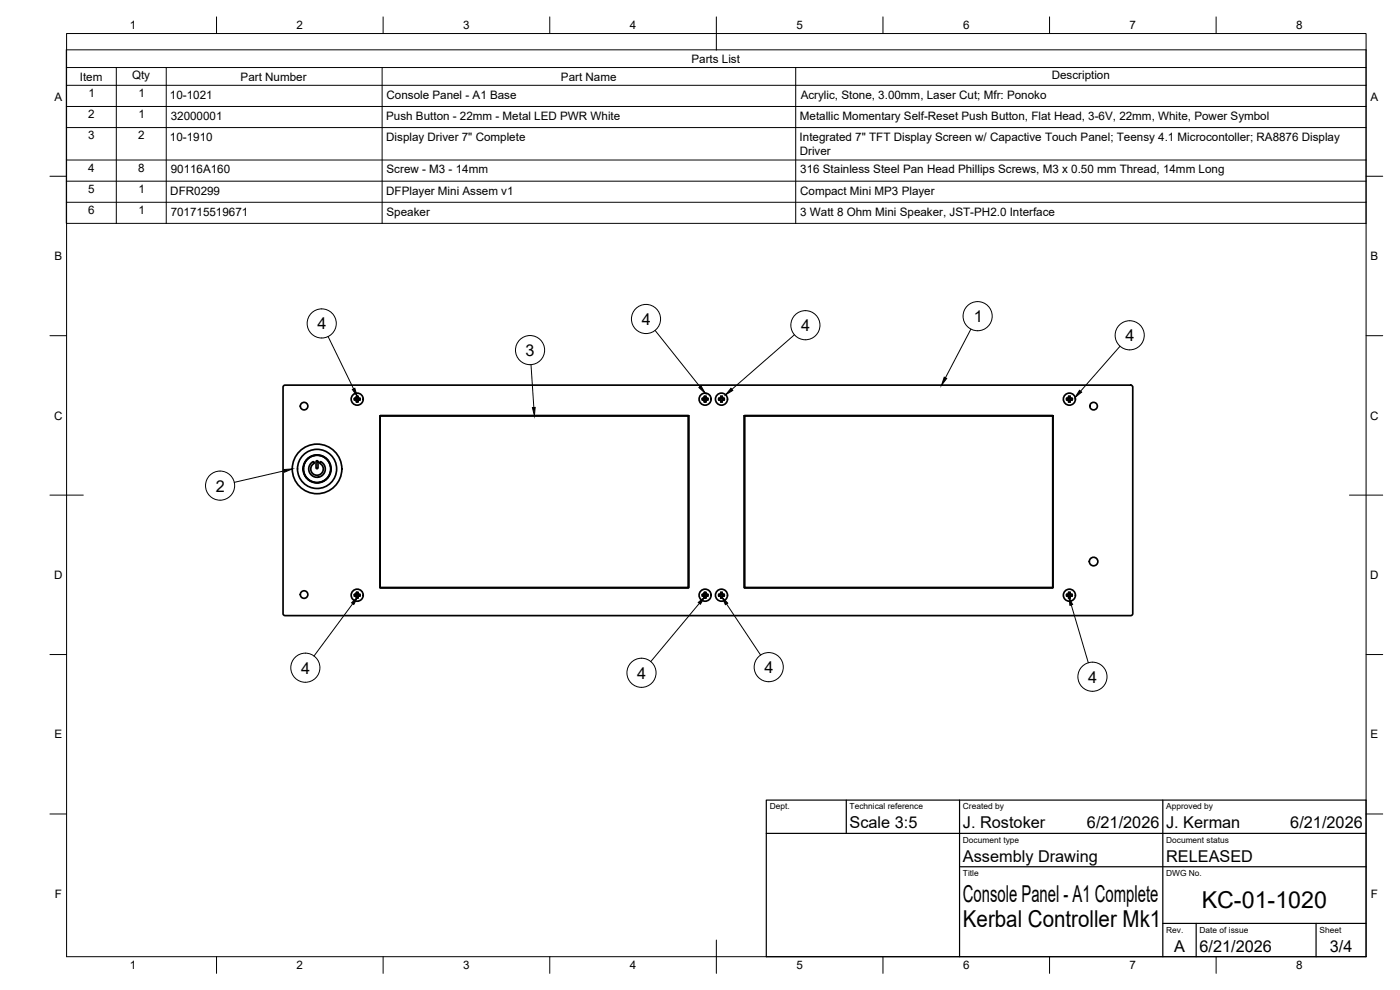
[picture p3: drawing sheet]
<svg xmlns="http://www.w3.org/2000/svg" width="420mm" height="297mm" viewBox="0 0 420 297" stroke-linecap="round" stroke-linejoin="round" font-family="sans-serif">
<!-- layer: Visible -->
<g fill="none" stroke="#000" stroke-width=".51">
<path d="M85 115.8l.5-.2h254l.5 .5-.1 68.2-.5 .4h-254l-.5-.5zM106.4 120h.4M106.4 119.5v.5M106.7 119.6v.3M106.7 119.9l.3 .1 .1 .3M106.7 119.9l-.3 .1M106.7 119.5l.1 .1M106.8 119.5h-.4M106.8 120h.1M106.8 119.9l-.1 .1M106.9 119.5h.1M106.9 119.4l-.1 .1"/>
<path d="M107 119.3h.1M107 119.3l-.1 .2M107 118.9h.4M107 118.9l.1 .3M107 120l-.1 .1M107 118.9v.4M107.1 119.2l-.3 .4-.4-.1M107.1 119.2h.2M107.3 119.3l.2 .2M107.4 118.9v.4M107.4 120l.1 .1M107.4 119.3l.1 .2"/>
<path d="M107.5 119.4l.2 .1M107.6 119.9h.1M107.6 119.5h.4M107.7 119.5h-.3M107.7 120h-.2M107.7 119.9l.3 .1M107.7 119.6v.3M108 119.5v.5M108 120h-.4M108 119.5l-.4 .1M210.8 120h.4M210.8 119.5v.5"/>
<path d="M211.1 119.9l.3 .1 .1 .3M211.1 119.9l-.3 .1M211.1 119.6v.3M211.2 119.5v.1M211.2 119.5h-.4M211.2 119.5h.2M211.2 119.9v.1M211.4 118.9l.1 .3M211.4 119.3h.1M211.4 118.9v.4M211.4 119.3l-.1 .2M211.4 118.9h.4l-.1 .4 .2 .2"/>
<path d="M211.4 120h-.2M211.5 119.2l-.3 .4-.4-.1M211.5 119.2h.2M211.7 119.3l.2 .2M211.8 120l.1 .1M211.8 118.9l.1 .4M211.9 119.4l.2 .1M212 119.9h.2M212 119.5h-.2M212.1 120h-.2M212.1 119.5h.3M212.2 119.9l.2 .1"/>
<path d="M212.2 119.6v.3M212.4 119.5l-.4 .1M212.4 119.5v.5M212.4 120h-.3M215.7 120h.4M215.7 119.5v.5M216 119.6v.3M216 119.9l.3 .1 .1 .3M216 119.9l-.3 .1M216.1 119.5v.1M216.1 119.5h-.4M216.1 120h.1"/>
<path d="M216.1 119.9v.1M216.2 119.5h.1M216.2 119.4l-.1 .1M216.3 119.3h.1M216.3 119.3l-.1 .2M216.3 118.9h.5M216.3 118.9l.1 .3M216.3 120l-.1 .1M216.3 118.9v.4M216.4 119.2l-.3 .4-.4-.1M216.4 119.2h.3M216.7 119.3l.1 .2"/>
<path d="M216.7 118.9l.1 .4M216.7 120l.1 .1M216.8 118.9v.4M216.8 119.3v.2M216.8 119.4l.2 .1M217 119.9h.1M217 119.5h.4M217 119.5h-.3M217 120h-.2M217.1 119.9l.3 .1M217.1 119.6v.3M217.4 119.5v.5"/>
<path d="M217.4 120h-.4M217.4 119.5l-.4 .1M320.4 119.9l.3 .1 .1 .3M320.4 119.9l-.3 .1M320.4 119.6v.3M320.5 119.5v.1M320.5 119.5l-.4 .2v.3h.4M320.5 120l.2 .2M320.5 119.9v.1M320.6 119.5h.1M320.7 118.9l.1 .3M320.7 119.3l-.2 .2"/>
<path d="M320.7 120l-.1 .1M320.8 119.2l-.3 .4-.4-.1M320.8 119.2h.3M321.1 120l.1 .2M321.2 118.9v.4M321.2 118.9h-.5l.1 .4M321.2 119.3l-.1 .2v-.2M321.2 119.4l.6 .3v.3h-.6M321.4 119.9h.1M321.4 119.5h-.3M321.5 119.9l.3 .1M321.5 119.6v.3"/>
<path d="M321.8 119.5l-.4 .1M93.3 139.1l.1-.2a.48 .48 0 0 1 .4-.4 .48 .48 0 0 1 .5 .4l-.9 1-.1 1.3 .8 1.1 1.3 .3 1-.5 .6-1-.2-1.3-.9-.9 .4-.4a2.38 2.38 0 0 1 1.3 2l-.2 1.3-.9 1-1.1 .4-1.2-.2-1-.7-.4-.9-.1-1.1zM94.9 138.4l.3-.2 .2 .3v1.9l-.2 .2-.4-.2zM106.9 120.1l.1 .1M107 120.6h.4M107 120.2v.4M107.1 120.3l-.1 .3M107.1 120.2h-.1M107.1 120.3h.2M107.3 120.2h.1M107.4 120.2v.4M107.5 120.1l-.1 .1"/>
<path d="M107.7 120l-.4 .2 .1 .4M114.1 124.7h92.6v51.6h-92.6zM114.1 124.7h92.5v51.6h-92.5zM211.3 120.1l.1 .1M211.4 120.2v.4M211.5 120.3l-.1 .3M211.5 120.2h-.1M211.5 120.3h.2M211.7 120.3l.1 .3h-.4M211.9 120.2l-.1 .4M211.9 120.1l-.2 .1M212 120h-.2l-.1 .3"/>
<path d="M216.2 120.1l.1 .1M216.3 120.6h.5M216.3 120.2v.4M216.4 120.3l-.1 .3M216.4 120.2h-.1M216.4 120.3h.3M216.7 120.3v.3M216.7 120.2h.1M216.8 120.2v.4M216.8 120.1v.1M217 120h-.3v.3M223.4 124.7h92.6v51.6h-92.6z"/>
<path d="M320.8 120.3l-.1 .3M320.8 120.2l-.1 .4h.5M320.8 120.3h.3M321.1 120.3l.1 .3M321.1 120.2h.1M321.2 120.2v.4M321.4 120h-.3v.3M106.4 178.8h.4M106.4 178.4v.4M106.7 178.5v.2M106.7 178.7l.3 .1 .1 .3M106.7 178.7l-.3 .1"/>
<path d="M106.7 178.4l.1 .1M106.8 178.3h-.4M106.8 178.8l.1 .1M106.8 178.7l-.1 .1M106.9 178.3l.1 .1M106.9 178.3h-.1M106.9 178.9l.1 .1M107 178.1h.1M107 178.1l-.1 .2M107 179.4h.4M107 177.8h.4M107 177.7l.1 .3"/>
<path d="M107 178.8l-.1 .1M107 179v.4M107 177.8v.3M107.1 179.1l-.1 .3M107.1 178l-.3 .5-.4-.1M107.1 179h-.1M107.1 179.1h.2M107.1 178h.2M107.3 178.1l.2 .2M107.3 179h.1M107.4 177.7v.4M107.4 178.4h.3"/>
<path d="M107.4 178.8l.1 .1M107.4 177.8v.3M107.4 179v.4M107.4 178.1l.1 .2M107.5 178.9l-.1 .1M107.5 178.3h.2M107.6 178.7h.1M107.6 178.3h.4M107.7 178.8l-.4 .2 .1 .4M107.7 178.8l-.2 .1M107.7 178.7l.3 .1M107.7 178.5v.2"/>
<path d="M108 178.4v.4M108 178.8h-.4M108 178.4l-.4 .1M210.8 178.8h.4M210.8 178.4v.4M211.1 178.7l.3 .1 .1 .3M211.1 178.7l-.3 .1M211.1 178.5v.2M211.2 178.4v.1M211.2 178.3h-.4M211.2 178.3l.2 .1M211.2 178.7v.1"/>
<path d="M211.3 178.9l.1 .1M211.4 177.7l.1 .3M211.4 178.1h.1M211.4 179v.4M211.4 177.8v.3M211.4 178.1l-.1 .2M211.4 177.8h.4l-.1 .3 .2 .2M211.4 178.8h-.2M211.5 179.1l-.1 .3M211.5 178l-.3 .5-.4-.1M211.5 179h-.1M211.5 179.1h.2"/>
<path d="M211.5 178h.2M211.7 179.1l.1 .3h-.4M211.7 178.1l.2 .2M211.8 178.4h.2M211.8 178.8l.1 .1M211.8 177.8l.1 .3M211.9 179l-.1 .4M211.9 178.9l-.2 .1M211.9 178.3h.2M212 178.7h.2M212 178.8h-.2l-.1 .3M212.1 178.8l-.2 .1"/>
<path d="M212.1 178.3h.3M212.2 178.7l.2 .1M212.2 178.5v.2M212.4 178.4l-.4 .1M212.4 178.4v.4M212.4 178.8h-.3M215.7 178.8h.4M215.7 178.4v.4M216 178.5v.2M216 178.7l.3 .1 .1 .3M216 178.7l-.3 .1M216.1 178.4v.1"/>
<path d="M216.1 178.3h-.4M216.1 178.8l.1 .1M216.1 178.7v.1M216.2 178.3l.1 .1M216.2 178.3h-.1M216.2 178.9l.1 .1M216.3 178.1h.1M216.3 178.1l-.1 .2M216.3 179.4h.5M216.3 177.8h.5M216.3 177.7l.1 .3M216.3 178.8l-.1 .1"/>
<path d="M216.3 179v.4M216.3 177.8v.3M216.4 179.1l-.1 .3M216.4 178l-.3 .5-.4-.1M216.4 179h-.1M216.4 179.1h.3M216.4 178h.3M216.7 179.1v.3M216.7 178.1l.1 .2M216.7 179h.1M216.7 177.7l.1 .4M216.7 178.4h.3"/>
<path d="M216.7 178.8l.1 .1M216.8 177.8v.3M216.8 179v.4M216.8 178.1v.2M216.8 178.9v.1M216.8 178.3h.2M217 178.7h.1M217 178.3h.4M217 178.8h-.3v.3M217 178.8l-.2 .1M217.1 178.7l.3 .1M217.1 178.5v.2"/>
<path d="M217.4 178.4v.4M217.4 178.8h-.4M217.4 178.4l-.4 .1M320.4 178.7l.3 .1 .1 .3M320.4 178.7l-.3 .1M320.4 178.5v.2M320.5 178.4v.1M320.5 178.3l-.4 .2v.3h.4M320.5 178.8l.2 .2M320.5 178.7v.1M320.6 178.3l.1 .1M320.7 177.7l.1 .3"/>
<path d="M320.7 178.1l-.2 .2M320.7 178.8l-.1 .1M320.8 179.1l-.1 .3M320.8 179l-.1 .4h.5M320.8 178l-.3 .5-.4-.1M320.8 179.1h.3M320.8 178h.3M321.1 179.1l.1 .3M321.1 179h.1M321.1 178.8l.1 .2M321.1 178.4h.3M321.2 177.7v.4"/>
<path d="M321.2 177.8h-.5l.1 .3M321.2 178.1l-.1 .3v-.3M321.2 177.8v.3M321.2 179v.4M321.2 178.3l.6 .2v.3l-.6 .1M321.4 178.7h.1M321.4 178.8h-.3v.3M321.5 178.7l.3 .1M321.5 178.5v.2M321.8 178.4l-.4 .1"/>
<circle cx="107.2" cy="119.8" r="1.81"/>
<circle cx="211.6" cy="119.8" r="1.81"/>
<circle cx="216.5" cy="119.8" r="1.81"/>
<circle cx="320.9" cy="119.8" r="1.81"/>
<circle cx="91.3" cy="121.9" r="1.13"/>
<circle cx="328.2" cy="121.9" r="1.13"/>
<circle cx="95.2" cy="140.7" r="7.4"/>
<circle cx="95.2" cy="140.7" r="4.1"/>
<circle cx="95.2" cy="140.7" r="4.2"/>
<circle cx="95.2" cy="140.7" r="5.9"/>
<circle cx="91.3" cy="178.4" r="1.13"/>
<circle cx="107.2" cy="178.6" r="1.81"/>
<circle cx="211.6" cy="178.6" r="1.81"/>
<circle cx="216.5" cy="178.6" r="1.81"/>
<circle cx="320.9" cy="178.6" r="1.81"/>
<circle cx="328.2" cy="168.5" r="1.28"/>
</g>
<!-- layer: BORDER -->
<g fill="none" stroke="#000" stroke-width=".3">
<path d="M20 10.1h390v276.9h-390zM65 5.1v5M115 5.1v5M165 5.1v5M215 5.1v10M265 5.1v5M315 5.1v5M365 5.1v5M15 52.9h5M410 52.9h5M15 100.7h5M410 100.7h5"/>
<path d="M15 148.6h10M405 148.6h10M15 196.4h5M410 196.4h5M15 244.2h5M410 244.2h5M65 287v5M115 287v5M165 287v5M215 282.1v9.9M265 287v5M315 287v5"/>
<path d="M365 287v5"/>
</g>
<!-- layer: TITLEBLOCK -->
<path d="M230 240.1h180v46.9h-180zM230 250h180M254 240.1v9.9M288 240.1v46.9M349 240.1v46.9M288 260.1h122M349 277.1h61M359 277.1v9.9M395 277.1v9.9" fill="none" stroke="#000" stroke-width=".36"/>
<!-- layer: Parts Lists -->
<path d="M19.9 15h390.1v52h-390.1zM19.9 20.3h390.1M19.9 25.6h390.1M19.9 31.9h390.1M19.9 38.3h390.1M34.9 20.3v46.7M49.9 20.3v46.7M114.7 20.3v46.7M238.8 20.3v46.7M19.9 48h390.1M19.9 54.4h390.1M19.9 60.7h390.1" fill="none" stroke="#000" stroke-width=".3"/>
<!-- layer: Balloons -->
<g fill="none" stroke="#000" stroke-width=".3">
<circle cx="96.6" cy="97" r="4.4"/>
<circle cx="193.9" cy="95.7" r="4.4"/>
<circle cx="241.7" cy="97.6" r="4.4"/>
<circle cx="293.4" cy="94.9" r="4.4"/>
<circle cx="159.1" cy="105" r="4.4"/>
<circle cx="339" cy="100.6" r="4.4"/>
<circle cx="66.1" cy="145.7" r="4.4"/>
<circle cx="91.6" cy="200.3" r="4.4"/>
<circle cx="192.5" cy="201.9" r="4.4"/>
<circle cx="230.7" cy="200.2" r="4.4"/>
<circle cx="327.9" cy="203" r="4.4"/>
</g>
<!-- layer: 0 -->
<path d="M105.7 116.8l.8-.3 .7 2.4zM209.7 116.3l.7-.5 1.2 2.2zM219.4 116.5l.5 .6-2.1 1.4zM283.4 113.2l.7 .3-1.5 2.1zM324 117.1l.6 .6-2 1.5zM159.8 122.3l.8-.1-.2 2.6zM85.2 140.9l2.5-.2-2.3 1zM105.5 180.9l1.8-1.8-1.1 2.3zM209.5 180.8l2-1.7-1.3 2.2zM216.7 179.1l1.7 1.9-.7 .4zM320.8 179.1l1.1 2.3-.8 .2z" fill="#000" stroke="#000" stroke-width=".3"/>
<path d="M196.6 99.1l13.5 16.9M291.4 98.7l-7.7 14.7M98.5 101l7.6 15.7M159.4 109.4l.8 12.9M238.4 100.5l-18.8 16.3M336.1 103.9l-11.8 13.5M85.3 141.3l-15 3.4M105.9 181.1l-11.7 15.7M209.9 181l-14.6 17.5M218 181.2l10.3 15.3M321.5 181.5l5.1 17.4" fill="none" stroke="#000" stroke-width=".3"/>
<g font-size="7">
<text x="289" y="270.6">Console Panel - A1 Complete</text>
<text x="360.6" y="272.3">KC-01-1020</text>
<text x="289" y="278.1">Kerbal Controller Mk1</text>
</g>
<g font-size="4.9">
<text x="95.3" y="98.8">4</text>
<text x="192.6" y="97.5">4</text>
<text x="240.4" y="99.3">4</text>
<text x="292.2" y="96.6">1</text>
<text x="157.7" y="106.8">3</text>
<text x="337.8" y="102.4">4</text>
<text x="64.7" y="147.5">2</text>
<text x="90.4" y="202.1">4</text>
<text x="191.2" y="203.6">4</text>
<text x="229.4" y="201.9">4</text>
<text x="326.6" y="204.8">4</text>
<text x="255" y="248.5">Scale 3:5</text>
<text x="289" y="248.5">J. Rostoker</text>
<text x="326.2" y="248.5">6/21/2026</text>
<text x="350" y="248.5">J. Kerman</text>
<text x="387.2" y="248.5">6/21/2026</text>
<text x="289" y="258.6">Assembly Drawing</text>
<text x="350" y="258.6">RELEASED</text>
<text x="352.3" y="285.7">A</text>
<text x="360" y="285.5">6/21/2026</text>
<text x="399.1" y="285.7">3/4</text>
</g>
<g font-size="3.5">
<text x="39" y="8.8">1</text>
<text x="89" y="8.8">2</text>
<text x="139" y="8.8">3</text>
<text x="189" y="8.8">4</text>
<text x="239" y="8.8">5</text>
<text x="289" y="8.8">6</text>
<text x="339" y="8.8">7</text>
<text x="389" y="8.8">8</text>
<text x="39.6" y="23.8">Qty</text>
<text x="207.5" y="18.8">Parts List</text>
<text x="315.6" y="23.8">Description</text>
<text x="23.9" y="24.2">Item</text>
<text x="26.6" y="29.1">1</text>
<text x="41.6" y="29.1">1</text>
<text x="51" y="29.6">10-1021</text>
<text x="72.2" y="24.2">Part Number</text>
<text x="116" y="29.6">Console Panel - A1 Base</text>
<text x="168.3" y="24.2">Part Name</text>
<text x="240.3" y="29.6">Acrylic, Stone, 3.00mm, Laser Cut; Mfr: Ponoko</text>
<text x="16.3" y="30.2">A</text>
<text x="26.5" y="35.4">2</text>
<text x="41.6" y="35.4">1</text>
<text x="51.2" y="35.9">32000001</text>
<text x="115.9" y="35.9">Push Button - 22mm - Metal LED PWR White</text>
<text x="240.1" y="36">Metallic Momentary Self-Reset Push Button, Flat Head, 3-6V, 22mm, White, Power Symbol</text>
<text x="411.3" y="30.2">A</text>
<text x="26.4" y="41.8">3</text>
<text x="41.5" y="41.8">2</text>
<text x="51" y="42.3">10-1910</text>
<text x="115.9" y="42.3">Display Driver 7&quot; Complete</text>
<text x="240" y="42.3">Integrated 7&quot; TFT Display Screen w/ Capactive Touch Panel; Teensy 4.1 Microcontoller; RA8876 Display</text>
<text x="240" y="46.5">Driver</text>
<text x="26.5" y="51.5">4</text>
<text x="41.4" y="51.5">8</text>
<text x="51.2" y="52">90116A160</text>
<text x="116" y="52.1">Screw - M3 - 14mm</text>
<text x="240.2" y="52.1">316 Stainless Steel Pan Head Phillips Screws, M3 x 0.50 mm Thread, 14mm Long</text>
<text x="26.4" y="57.9">5</text>
<text x="41.6" y="57.9">1</text>
<text x="51.1" y="58.4">DFR0299</text>
<text x="115.9" y="58.4">DFPlayer Mini Assem v1</text>
<text x="240.1" y="58.4">Compact Mini MP3 Player</text>
<text x="26.4" y="64.2">6</text>
<text x="41.6" y="64.2">1</text>
<text x="51.2" y="64.7">701715519671</text>
<text x="116" y="64.7">Speaker</text>
<text x="240.2" y="64.7">3 Watt 8 Ohm Mini Speaker, JST-PH2.0 Interface</text>
<text x="16.3" y="78">B</text>
<text x="411.3" y="78">B</text>
<text x="16.2" y="125.9">C</text>
<text x="411.2" y="125.9">C</text>
<text x="16.2" y="173.7">D</text>
<text x="411.2" y="173.7">D</text>
<text x="16.3" y="221.6">E</text>
<text x="411.3" y="221.6">E</text>
<text x="16.4" y="269.4">F</text>
<text x="411.4" y="269.4">F</text>
<text x="39" y="290.8">1</text>
<text x="89" y="290.8">2</text>
<text x="139" y="290.8">3</text>
<text x="189" y="290.8">4</text>
<text x="239" y="290.8">5</text>
<text x="289" y="290.8">6</text>
<text x="339" y="290.8">7</text>
<text x="389" y="290.8">8</text>
</g>
<g font-size="2.5">
<text x="231" y="242.9">Dept.</text>
<text x="255" y="242.9">Technical reference</text>
<text x="289" y="242.9">Created by</text>
<text x="350" y="242.9">Approved by</text>
<text x="289" y="252.8">Document type</text>
<text x="350" y="252.8">Document status</text>
<text x="289" y="262.9">Title</text>
<text x="350" y="262.9">DWG No.</text>
<text x="350" y="279.9">Rev.</text>
<text x="360" y="279.9">Date of issue</text>
<text x="396" y="279.9">Sheet</text>
</g>
</svg>
